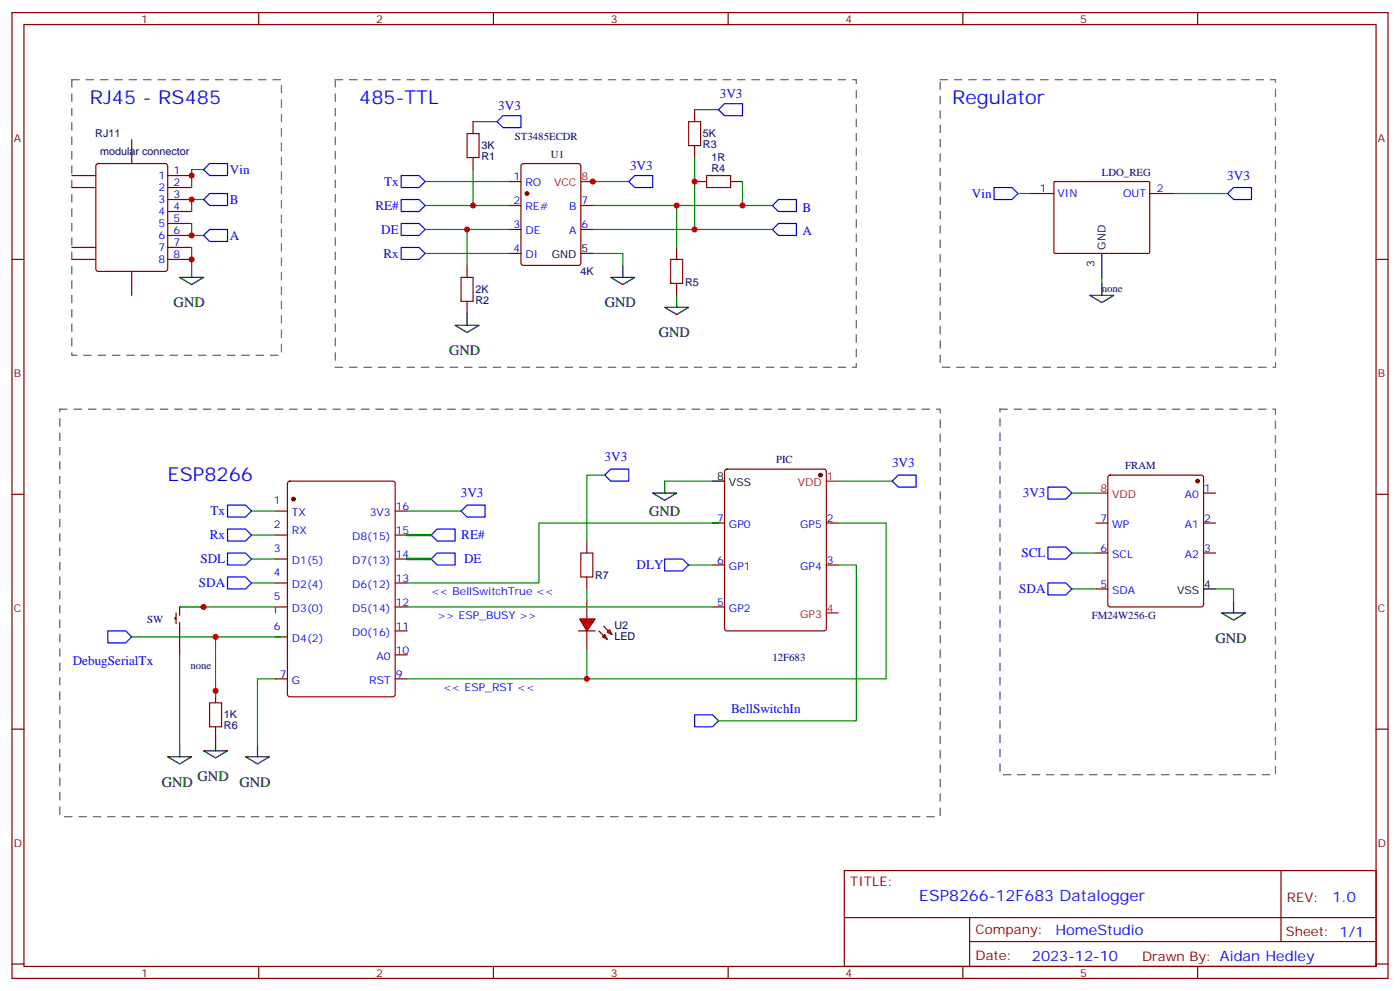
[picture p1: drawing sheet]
<svg xmlns="http://www.w3.org/2000/svg" width="412mm" height="292mm" viewBox="0 0 412 292" stroke-linecap="round" stroke-linejoin="round" font-family="sans-serif">
<g fill="none" stroke="#870000" stroke-width=".35">
<path d="M3.5 3.7h405.4v284.3h-405.4zM7.1 7.2h398.2v277.3h-398.2zM76.2 3.7v3.5M145.3 3.7v3.5M214.5 3.7v3.5M283.6 3.7v3.5M352.8 3.7v3.5M21.2 51.7h7M21.2 55.2h7M28.5 48.4l.4-.2h19.8l.6 .4 .1 30.6-.5 .6-20 .1-.6-.5-.1-30.5zM38.8 41.1v7.1M49.4 51.7h7"/>
<path d="M49.4 55.2h7M49.4 58.7h7M3.5 76.4h3.6M21.2 76.4h7M21.2 72.8h7M38.8 79.9v7.1M49.4 76.4h7M49.4 62.3h7M49.4 65.8h7M49.4 69.3h7M49.4 72.8h7M405.3 76.4h3.6"/>
<path d="M213.7 138.3l.4-.2h28.6l.7 .4v46.5l-.4 .7h-28.9l-.6-.4-.1-46.5zM3.5 145.5h3.6M81.1 150.5h3.6M81.1 157.5h3.6M84.9 141.8l.5-.2h30.3l.7 .5v62.3l-.4 .7h-30.6l-.7-.4v-62.4zM116.4 150.5h3.5M116.4 157.5h3.5M209.9 154h3.5M243.4 154h3.5M322.8 154h3.5M326.6 140.1l.4-.2h26.8l.5 .2 .2 .5v37.4l-.2 .5-.5 .2h-26.8l-.5-.3-.2-.4v-37.4zM354.5 154h3.6"/>
<path d="M354.5 145.2h3.6M405.3 145.5h3.6M81.1 164.6h3.6M81.1 171.6h3.6M81.1 178.7h3.6M116.4 164.6h3.5M116.4 171.6h3.5M116.4 178.7h3.5M172.9 176.9v5.3M209.9 178.7h3.5M209.9 166.3h3.5M243.4 166.3h3.5"/>
<path d="M322.8 162.8h3.5M322.8 173.4h3.5M354.5 162.8h3.6M81.1 187.5h3.6M81.1 199.8h3.6M116.4 199.8h3.5M116.4 192.8h3.5M116.4 185.7h3.5M172.9 185.7v5.3M176.4 185.7l2.5 2.5M177.4 187.5l.8-.7 .7 1.4zM177.8 184.3l2.5 2.5"/>
<path d="M178.9 186.1l.7-.7 .7 1.4zM3.5 214.7h3.6M405.3 214.7h3.6M248.7 256.3h156.6v28.2h-156.6zM377.3 256.3v20.9M248.7 270.1h156.5M285.6 277.2h119.6M285.6 270.1v14.2M3.5 283.8h3.6M76.2 284.5v3.5M145.3 284.5v3.5M214.5 284.5v3.5"/>
<path d="M283.6 284.5v3.5M352.8 284.5v3.5M405.3 283.8h3.6"/>
</g>
<path d="M21.2 23.5h61.7v81.1h-61.7zM276.9 23.5h98.8v84.6h-98.8zM17.6 120.5h259.3v119.9h-259.3zM294.6 120.5h81.1v107.6h-81.1z" fill="none" stroke="#666" stroke-width=".35" stroke-dasharray="2.1 2.1"/>
<g fill="none" stroke="#00f" stroke-width=".35">
<path d="M60 49.9l1.7-1.7h5.3v3.5h-5.3zM60 58.7l1.7-1.7h5.3v3.5h-5.3zM292.8 55.2h5.3l1.8 1.8-1.8 1.7h-5.3zM363.4 55.2h5.3v3.5h-5.3l-1.8-1.7zM61.7 67.6h5.3v3.5h-5.3l-1.7-1.8zM67 155.8h5.3l1.8 1.7-1.8 1.8h-5.3zM67 148.7h5.3l1.8 1.8-1.8 1.7h-5.3zM128.8 155.8h5.3v3.5h-5.3l-1.8-1.8zM137.6 148.7h5.3v3.5h-5.3l-1.8-1.7zM262.8 141.6l1.8-1.7h5.3v3.5h-5.3zM308.7 143.4h5.3l1.7 1.8-1.7 1.7h-5.3zM67 162.8h5.3l1.8 1.8-1.8 1.7h-5.3z"/>
<path d="M67 169.9h5.3l1.8 1.7-1.8 1.8h-5.3zM128.8 162.8h5.3v3.5h-5.3l-1.8-1.7zM308.7 161h5.3l1.7 1.8-1.7 1.8h-5.3zM308.7 171.6h5.3l1.7 1.8-1.7 1.8h-5.3zM31.7 185.7h5.3l1.8 1.8-1.8 1.8h-5.3zM204.6 210.4h5.3l1.8 1.8-1.8 1.8h-5.3z"/>
</g>
<g fill="none" stroke="#008700" stroke-width=".35">
<path d="M60 49.9h-3.6v5.3M60 58.7h-3.6v3.6M299.9 57h3.5M345.7 57h15.9M56.4 65.8v3.5h3.6M56.4 72.8v5.3M324.6 81.7v1.7M74.1 150.5h7M74.1 157.5h7M119.9 150.5h15.9M209.9 154h1.8h-53v17.6h-38.8M315.7 145.2h7.1"/>
<path d="M74.1 171.6h7M74.1 164.6h7M246.9 166.3h5.3v45.9h-40.5M315.7 162.8h7.1M315.7 173.4h7.1M358.1 173.4h5.3v3.5M38.8 187.5h44.1M81.1 199.8h-5.3v19.5"/>
</g>
<path d="M56.4 78.1v3.6M52.9 81.7h7.1l-3.6 2.1zM321 87h7.1l-3.5 2.1zM324.6 83.4v3.6M192.3 145.2h7l-3.5 2.1zM195.8 141.6v3.6M209.9 141.6h3.5M354.5 173.4h3.6M363.4 176.9v3.5M359.8 180.4h7.1l-3.5 2.2zM75.8 219.3v3.5M72.3 222.8h7.1l-3.6 2.1z" fill="none" stroke="#000" stroke-width=".35"/>
<g fill="#870000" stroke="#870000" stroke-width=".35">
<circle cx="86.4" cy="146.9" r=".53"/>
<circle cx="352.8" cy="141.6" r=".53"/>
<circle cx="241.7" cy="139.9" r=".53"/>
</g>
<path d="M119.9 157.5h7.1M119.9 164.6h7.1" fill="none" stroke="#008700" stroke-width=".71"/>
<path d="M243.4 141.6h3.5M322.8 145.2h3.5M243.4 180.4h3.5" fill="none" stroke="#f00" stroke-width=".35"/>
<path d="M170.7 182.2h4.6l-2.4 3.5z" fill="#f00" stroke="#870000" stroke-width=".35"/>
<g fill="none" stroke="#870000" stroke-width=".35">
<path d="M139.3 35.8v3.5M204.6 32.3v3.5M139.3 46.4v3.5M149.9 53.4h3.6M153.7 48.4l.5-.2h16.2l.6 .4 .1 28.8-.5 .7h-16.4l-.7-.4v-28.8zM204.6 53.4h3.5M204.6 42.9v3.5M215.2 53.4h3.5M303.4 57h7M310.5 53.6l.3-.2 27.7 .1 .2 .3-.1 20.6-.3 .2h-27.7l-.2-.3zM338.7 57h7M137.6 78.1v3.6"/>
<path d="M149.9 60.5h3.6M149.9 67.6h3.6M149.9 74.6h3.6M171.1 60.5h3.5M171.1 67.6h3.5M199.3 72.8v3.6M137.6 88.7v3.6M199.3 83.4v3.6M172.9 159.3v3.5M60 178.7h-7.1v2.5M172.9 169.9v3.5M51.9 181.9h-.4v.3h.4"/>
<path d="M51.9 180.4v3.2M52.9 183.3v9.5M170.4 185.7h4.9M63.5 203.4v3.5M63.5 214v3.5"/>
</g>
<g fill="none" stroke="#008700" stroke-width=".35">
<path d="M139.3 35.8h7.1M204.6 32.3h7.1M125.2 53.4h24.7M139.3 49.9v10.6M172.9 53.4h12.3M204.6 46.4v21.2M218.7 53.4v7.1M125.2 60.5h24.7M125.2 67.6h24.7M125.2 74.6h24.7M137.6 67.6v10.5M174.6 74.6h8.8v3.5"/>
<path d="M174.6 60.5h52.9M174.6 67.6h52.9M199.3 60.5v12.3M178.2 139.9h-5.3v19.4M195.8 141.6h14.1M246.9 154h14.2v45.8h-141.2M246.9 141.6h15.9M52.9 178.7h28.2v1.7M119.9 178.7h90M172.9 173.4v3.5M202.8 166.3h7.1M52.9 192.8v26.5"/>
<path d="M63.5 187.5v17.6M172.9 191v8.8"/>
</g>
<path d="M171.1 74.6h3.5M183.4 78.1v3.6M324.6 74.6v7.1M134.1 95.8h7l-3.5 2.1zM137.6 92.3v3.5M179.9 81.7h7.1l-3.6 2.1zM195.8 90.5h7l-3.5 2.1zM199.3 87v3.5M52.9 219.3v3.5M63.5 217.5v3.5M49.4 222.8h7l-3.5 2.1zM60 221h7l-3.5 2.1z" fill="none" stroke="#000" stroke-width=".35"/>
<path d="M148.2 34h5.3v3.6h-5.3l-1.8-1.8zM213.4 30.5h5.3v3.5h-5.3l-1.7-1.7zM118.2 51.7h5.3l1.7 1.7-1.7 1.8h-5.3zM118.2 58.7h5.3l1.7 1.8-1.7 1.8h-5.3zM187 51.7h5.3v3.5h-5.3l-1.8-1.8zM229.3 58.7h5.3v3.6h-5.3l-1.8-1.8zM118.2 65.8h5.3l1.7 1.8-1.7 1.7h-5.3zM118.2 72.8h5.3l1.7 1.8-1.7 1.8h-5.3zM229.3 65.8h5.3v3.5h-5.3l-1.8-1.7zM179.9 138.1h5.3v3.5h-5.3l-1.7-1.7zM195.8 164.6h5.3l1.7 1.7-1.7 1.8h-5.3z" fill="none" stroke="#00f" stroke-width=".35"/>
<path d="M137.6 39.3h3.5v7.1h-3.5zM202.8 35.8h3.6v7.1h-3.6zM208.1 51.7h7.1v3.5h-7.1zM197.6 76.4h3.5v7h-3.5zM135.8 81.7h3.5v7h-3.5zM171.1 162.8h3.5v7.1h-3.5zM61.7 206.9h3.6v7.1h-3.6z" fill="none" stroke="#a10000" stroke-width=".35"/>
<path d="M98.8 23.5h153.4v84.6h-153.4z" fill="none" stroke="#666" stroke-width=".35" stroke-dasharray="2.1 2.1"/>
<circle cx="155.2" cy="57" r=".53" fill="#870000" stroke="#870000" stroke-width=".35"/>
<path d="M171.1 53.4h3.5" fill="none" stroke="#f00" stroke-width=".35"/>
<g fill="#c00">
<circle cx="56.4" cy="51.7" r=".88"/>
<circle cx="56.4" cy="76.4" r=".88"/>
<circle cx="56.4" cy="69.3" r=".88"/>
<circle cx="56.4" cy="58.7" r=".88"/>
<circle cx="63.5" cy="187.5" r=".88"/>
<circle cx="63.5" cy="203.4" r=".88"/>
<circle cx="174.6" cy="53.4" r=".88"/>
<circle cx="204.6" cy="67.6" r=".88"/>
<circle cx="204.6" cy="53.4" r=".88"/>
<circle cx="218.7" cy="60.5" r=".88"/>
<circle cx="199.3" cy="60.5" r=".88"/>
<circle cx="137.6" cy="67.6" r=".88"/>
<circle cx="139.3" cy="60.5" r=".88"/>
<circle cx="60" cy="178.7" r=".88"/>
<circle cx="172.9" cy="199.8" r=".88"/>
</g>
<g font-size="5.6" fill="#00f">
<text x="26.5" y="30.5">RJ45 - RS485</text>
<text x="105.8" y="30.5">485-TTL</text>
<text x="280.5" y="30.5">Regulator</text>
<text x="49.4" y="141.6">ESP8266</text>
</g>
<text font-size="4.6" fill="#00f" x="270.8" y="265.3">ESP8266-12F683 Datalogger</text>
<g font-size="4.2">
<text x="51.2" y="90.5">GND</text>
<text x="178.2" y="90.5">GND</text>
<text x="194" y="99.3">GND</text>
<text x="132.3" y="104.6">GND</text>
<text x="191.2" y="151.9">GND</text>
<text x="358.1" y="189.3">GND</text>
<text x="47.6" y="231.6">GND</text>
<text x="58.2" y="229.8">GND</text>
<text x="70.6" y="231.6">GND</text>
</g>
<g font-size="4.2" fill="#00f">
<text x="392.5" y="265.6">1.0</text>
<text x="310.9" y="275.1">HomeStudio</text>
<text x="304" y="282.9">2023-12-10</text>
</g>
<g font-size="3.9" fill="#00f">
<text x="212" y="28.8">3V3</text>
<text x="146.8" y="32.3">3V3</text>
<text x="67.7" y="51.1">Vin</text>
<text x="185.6" y="49.9">3V3</text>
<text x="361.5" y="52.9">3V3</text>
<text x="67.7" y="60">B</text>
<text x="113.2" y="54.7">Tx</text>
<text x="286.3" y="58.2">Vin</text>
<text x="110.6" y="61.7">RE#</text>
<text x="236.4" y="62.3">B</text>
<text x="67.7" y="70.6">A</text>
<text x="112.3" y="68.8">DE</text>
<text x="236.4" y="69.3">A</text>
<text x="113" y="75.8">Rx</text>
<text x="178.1" y="135.8">3V3</text>
<text x="262.8" y="137.5">3V3</text>
<text x="135.8" y="146.3">3V3</text>
<text x="301.3" y="146.4">3V3</text>
<text x="62" y="151.7">Tx</text>
<text x="61.8" y="158.7">Rx</text>
<text x="135.9" y="158.8">RE#</text>
<text x="59" y="165.8">SDL</text>
<text x="136.7" y="165.8">DE</text>
<text x="187.5" y="167.6">DLY</text>
<text x="300.9" y="164">SCL</text>
<text x="58.6" y="172.8">SDA</text>
<text x="300.3" y="174.6">SDA</text>
<text x="21.4" y="195.8">DebugSerialTx</text>
<text x="215.3" y="209.9">BellSwitchIn</text>
</g>
<g font-size="3.9" fill="#800">
<text x="250.5" y="260.9">TITLE:</text>
<text x="379.1" y="265.6">REV:</text>
<text x="287.4" y="275.1">Company:</text>
<text x="378.7" y="275.7">Sheet: 1/1</text>
<text x="287.4" y="282.8">Date:</text>
<text x="336.4" y="282.8">Drawn By: Aidan Hedley</text>
</g>
<g font-size="3.2" fill="#800">
<text x="41.6" y="6.7">1</text>
<text x="110.8" y="6.7">2</text>
<text x="179.9" y="6.7">3</text>
<text x="249.1" y="6.7">4</text>
<text x="318.2" y="6.7">5</text>
<text x="4.1" y="41.8">A</text>
<text x="405.9" y="41.8">A</text>
<text x="4.1" y="110.9">B</text>
<text x="405.9" y="110.9">B</text>
<text x="4.1" y="180.1">C</text>
<text x="405.9" y="180.1">C</text>
<text x="4.1" y="249.2">D</text>
<text x="405.9" y="249.2">D</text>
<text x="41.6" y="287.5">1</text>
<text x="110.8" y="287.5">2</text>
<text x="179.9" y="287.5">3</text>
<text x="249.1" y="287.5">4</text>
<text x="318.2" y="287.5">5</text>
</g>
<g font-size="3.2" fill="#000080">
<text x="28.1" y="40.4">RJ11</text>
<text x="151.7" y="41.1">ST3485ECDR</text>
<text x="207.1" y="40.4">5K</text>
<text x="29.5" y="45.7">modular connector</text>
<text x="141.8" y="47.1">R1</text>
<text x="141.8" y="43.9">3K</text>
<text x="162.3" y="46.4">U1</text>
<text x="207.1" y="43.6">R3</text>
<text x="209.6" y="47.4">1R</text>
<text x="209.6" y="50.6">R4</text>
<text x="324.6" y="51.7">LDO_REG</text>
<text x="171" y="81.1">4K</text>
<text x="140.1" y="89.4">R2</text>
<text x="140.1" y="86.3">2K</text>
<text x="201.8" y="84.1">R5</text>
<text x="324.6" y="85.9">none</text>
<text x="228.6" y="136.3">PIC</text>
<text x="331.5" y="138.1">FRAM</text>
<text x="175.3" y="170.6">R7</text>
<text x="43.3" y="183.3">SW</text>
<text x="181" y="185.1">U2</text>
<text x="321.6" y="182.2">FM24W256-G</text>
<text x="181" y="188.3">LED</text>
<text x="56.1" y="197">none</text>
<text x="227.5" y="194.6">12F683</text>
<text x="66" y="214.7">R6</text>
<text x="66" y="211.5">1K</text>
</g>
<g font-size="3.2" fill="#00f">
<text x="46.7" y="52.7">1</text>
<text x="51.2" y="51.3">1</text>
<text x="151.3" y="53.1">1</text>
<text x="46.7" y="56.3">2</text>
<text x="46.7" y="59.8">3</text>
<text x="51.2" y="54.9">2</text>
<text x="51.2" y="58.4">3</text>
<text x="154.8" y="54.9">RO</text>
<text x="306.3" y="56.6">1</text>
<text x="311.5" y="58">VIN</text>
<text x="330.8" y="58">OUT</text>
<text x="340.8" y="56.6">2</text>
<text x="46.7" y="63.3">4</text>
<text x="51.2" y="61.9">4</text>
<text x="51.2" y="65.4">5</text>
<text x="151.3" y="60.1">2</text>
<text x="154.8" y="61.9">RE#</text>
<text x="167.6" y="61.9">B</text>
<text x="171.3" y="60.1">7</text>
<text x="46.7" y="66.9">5</text>
<text x="46.7" y="70.4">6</text>
<text x="51.2" y="69">6</text>
<text x="151.3" y="67.2">3</text>
<text x="154.8" y="69">DE</text>
<text x="167.6" y="69">A</text>
<text x="171.3" y="67.2">6</text>
<text x="46.7" y="73.9">7</text>
<text x="46.7" y="77.4">8</text>
<text x="51.2" y="72.5">7</text>
<text x="51.2" y="76">8</text>
<text x="151.3" y="74.3">4</text>
<text x="154.8" y="76">DI</text>
<text x="80.7" y="148.3">1</text>
<text x="349.1" y="146.6">A0</text>
<text x="354.7" y="144.8">1</text>
<text x="80.7" y="155.4">2</text>
<text x="86" y="151.9">TX</text>
<text x="108.9" y="151.9">3V3</text>
<text x="116.6" y="150.1">16</text>
<text x="211.2" y="153.6">7</text>
<text x="214.7" y="155.4">GP0</text>
<text x="235.7" y="155.4">GP5</text>
<text x="243.6" y="153.6">2</text>
<text x="324.1" y="153.6">7</text>
<text x="327.6" y="155.4">WP</text>
<text x="349.1" y="155.4">A1</text>
<text x="354.7" y="153.6">2</text>
<text x="86" y="157.2">RX</text>
<text x="103.7" y="158.9">D8(15)</text>
<text x="116.6" y="157.2">15</text>
<text x="80.7" y="162.5">3</text>
<text x="86" y="166">D1(5)</text>
<text x="103.7" y="166">D7(13)</text>
<text x="116.6" y="164.2">14</text>
<text x="211.2" y="166">6</text>
<text x="214.7" y="167.7">GP1</text>
<text x="235.7" y="167.7">GP4</text>
<text x="243.6" y="166">3</text>
<text x="324.1" y="162.5">6</text>
<text x="327.6" y="164.2">SCL</text>
<text x="349.1" y="164.2">A2</text>
<text x="354.7" y="162.5">3</text>
<text x="80.7" y="169.5">4</text>
<text x="86" y="173">D2(4)</text>
<text x="103.7" y="173">D6(12)</text>
<text x="116.6" y="171.3">13</text>
<text x="324.1" y="173">5</text>
<text x="80.7" y="176.6">5</text>
<text x="116.6" y="178.3">12</text>
<text x="127" y="175.2">&lt;&lt; BellSwitchTrue &lt;&lt;</text>
<text x="211.2" y="178.3">5</text>
<text x="327.6" y="174.8">SDA</text>
<text x="80.7" y="185.4">6</text>
<text x="86" y="180.1">D3(0)</text>
<text x="103.7" y="180.1">D5(14)</text>
<text x="116.6" y="185.4">11</text>
<text x="128.8" y="182.2">&gt;&gt; ESP_BUSY &gt;&gt;</text>
<text x="214.7" y="180.1">GP2</text>
<text x="86" y="188.9">D4(2)</text>
<text x="103.7" y="187.1">D0(16)</text>
<text x="110.9" y="194.2">A0</text>
<text x="116.6" y="192.4">10</text>
<text x="82.5" y="199.5">7</text>
<text x="86" y="201.3">G</text>
<text x="108.8" y="201.3">RST</text>
<text x="116.6" y="199.5">9</text>
<text x="130.5" y="203.4">&lt;&lt; ESP_RST &lt;&lt;</text>
</g>
<g font-size="3.2" fill="#f00">
<text x="171.3" y="53.1">8</text>
<text x="163.2" y="54.9">VCC</text>
<text x="235.1" y="143.1">VDD</text>
<text x="243.6" y="141.3">1</text>
<text x="324.1" y="144.8">8</text>
<text x="327.6" y="146.6">VDD</text>
<text x="235.7" y="181.9">GP3</text>
<text x="243.6" y="180.1">4</text>
</g>
<g font-size="3.2">
<text x="162.5" y="76">GND</text>
<text x="171.3" y="74.3">5</text>
<text x="325.6" y="73.6" transform="rotate(-90 325.6 73.6)">GND</text>
<text x="322.4" y="78.7" transform="rotate(-90 322.4 78.7)">3</text>
<text x="211.2" y="141.3">8</text>
<text x="214.7" y="143.1">VSS</text>
<text x="354.7" y="173">4</text>
<text x="346.7" y="174.8">VSS</text>
</g>
</svg>
